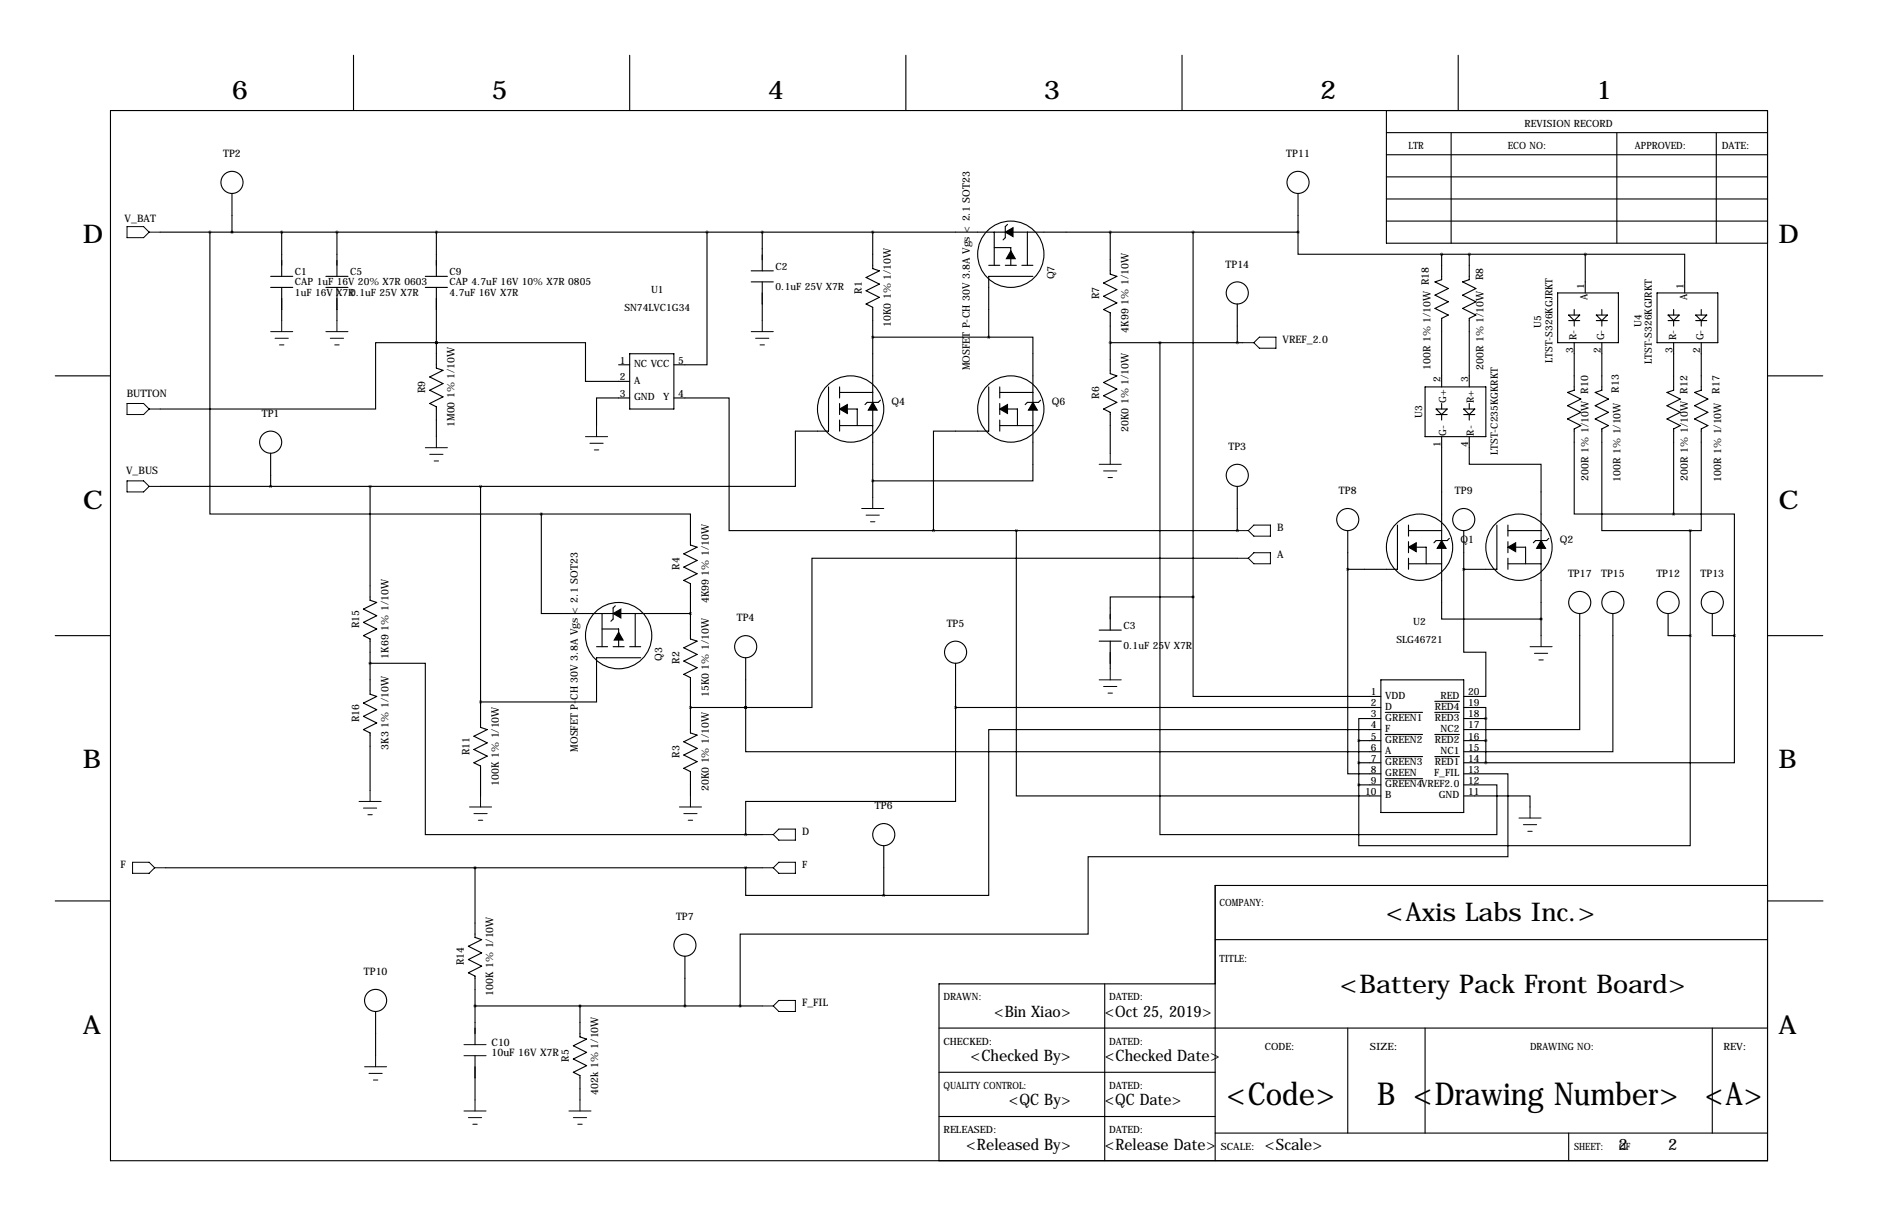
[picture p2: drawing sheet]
<svg xmlns="http://www.w3.org/2000/svg" width="432mm" height="279mm" viewBox="0 0 432 279" stroke-linecap="round" stroke-linejoin="round" font-family="sans-serif">
<g fill="none" stroke="#000" stroke-width=".25">
<path d="M81.3 12.7v12.7M144.8 12.7v12.7M208.3 12.7v12.7M271.8 12.7v12.7M335.3 12.7v12.7M25.4 25.4h381v241.3h-381zM318.8 30.5h87.6M318.8 35.6h87.6M318.8 25.4v30.5h87.6M333.7 30.5v25.4M371.8 30.5v25.4M394.6 30.5v25.4"/>
<path d="M36.8 53.3h261.6M48.3 53.3v64.8h76.2M53.3 44.4v8.9M64.8 53.3v10.2M77.5 53.3v10.2M100.3 53.3v10.2M162.6 53.3v30.5h-7.7M175.3 53.3v8.9M200.7 53.3v8.4l1.5 .5-3.1 1.6 3.1 1.5-3.1 1.5 3.1 1.5-3.1 1.5 1.6 .8v43.7M228.6 53.3v7.7M228.6 56.9h3.8v4.1M231.6 51.6l-.5 .5v2.5l-.5 .5"/>
<path d="M236.2 53.3v7.7M255.3 53.3v9.7l1.5 .5-3.1 1.5 3.1 1.5-3.1 1.6 3.1 1.5-3.1 1.5 1.6 .8v14l1.5 .5-3.1 1.5 3.1 1.5-3.1 1.5 3.1 1.6-3.1 1.5 1.6 .7v9.4M274.3 53.3v83.9M298.4 53.3v5.1h33.1M298.4 44.4v8.9M318.8 45.7h87.6M318.8 50.8h87.6M318.8 40.6h87.6M331.5 58.4v5.9l-1.6 .5 3.1 1.5-3.1 1.5 3.1 1.5-3.1 1.6 3.1 1.5-1.5 .8v15.7M331.5 58.4h6.3M337.8 58.4h26.7M337.8 58.4v5.9l-1.5 .5 3 1.5-3 1.5 3 1.5-3 1.6 3 1.5-1.5 .8v15.7"/>
<path d="M364.5 58.4h22.8v8.9M364.5 58.4v8.9M62.2 63.5h5.1M62.2 66h5.1M64.8 66v7.7M74.9 63.5h5.1M74.9 66h5.1M77.5 66v7.7M97.8 63.5h5.1M97.8 66h5.1M100.3 78.7h34.3v8.9h10.2M100.3 78.7h.1"/>
<path d="M100.3 78.7h-13.9v15.3h-49.6M100.3 66v18.6l1.6 .5-3.1 1.5 3.1 1.5-3.1 1.6 3.1 1.5-3.1 1.5 1.5 .8v6.8M172.7 62.2h5.1M172.7 64.8h5.1M175.3 64.8v8.9M200.7 77.5h26.6M227.3 77.5h10.2v33h-36.8M227.3 61h2.6M231.1 61h2.6M234.9 61h2.6M237.5 63.5h-10.2v14M255.3 78.7h30.5"/>
<path d="M266.7 78.7v113.1h77.5v-11.5h-7.7M284.5 69.8v8.9M358.1 67.3h14v11.4h-14zM360.7 72.4h2.5l-1.3 1.3zM360.7 73.7h2.5M361.9 78.7v11l-1.5 .5 3.1 1.5-3.1 1.5 3.1 1.5-3.1 1.6 3.1 1.5-1.6 .8v19.5h22.9M361.9 71.1v1.3M361.9 73.7v1.2M367 72.4h2.6l-1.3 1.3zM367 73.7h2.6M368.3 73.7h.1M368.3 78.7v11l-1.5 .5 3 1.5-3 1.5 3 1.5-3 1.6 3 1.5-1.5 .8v23.3h20.3"/>
<path d="M368.3 71.1v1.3M368.3 73.7v1.2M381 67.3h14v11.4h-14zM383.5 72.4h2.6l-1.3 1.3zM383.5 73.7h2.6M384.8 71.1v1.3M384.8 73.7v1.2M384.8 78.7v11l-1.5 .5 3 1.5-3 1.5 3 1.5-3 1.6 3 1.5-1.5 .8v19.5M389.9 72.4h2.5l-1.2 1.3zM389.9 73.7h2.5M391.2 73.7h.1M391.2 78.7v11l-1.6 .5 3.1 1.5-3.1 1.5 3.1 1.5-3.1 1.6 3.1 1.5-1.5 .8v23.3h-2.6"/>
<path d="M391.2 71.1v1.3M391.2 73.7v1.2M12.7 86.4h12.7M142.2 83.8h2.6M144.8 91.4h-7.6v6.4M144.8 81.3h10.1v12.7h-10.1zM154.9 91.4h12.7v30.5h47M190.5 88.9v10.2h-7.6v12.7h-72.4M193 88.9v2.5M193 92.7v2.5M193 96.5v2.6M193 97.8h7.7"/>
<path d="M193 90.2h7.7M194.8 94h2.3v3.8M202.4 91.9l-.5 .6h-2.5l-.5 .5M227.3 88.9v10.2h-12.7v22.8M229.9 97.8h7.6M229.9 90.2h7.6M229.9 88.9v2.5M229.9 92.7v2.5M229.9 96.5v2.6M231.6 94h2.3v3.8M239.3 91.9l-.5 .6h-2.6l-.5 .5M327.7 88.9h13.9v11.4h-13.9z"/>
<path d="M330.2 94h2.5l-1.2 1.2zM330.2 95.2h2.5M331.5 95.2h.1M331.5 92.7v1.3M331.5 95.2v1.3M336.5 94h2.6l-1.3 1.2zM336.5 95.2h2.6M337.8 92.7v1.3M337.8 95.2v1.3M406.4 86.4h12.7M36.8 111.8h73.7M62.2 104.1v7.7"/>
<path d="M85.1 111.8v26.1l1.5 .5-3 1.6 3 1.5-3 1.5 3 1.5-3 1.5 1.5 .8v12.7l1.5 .5-3 1.5 3 1.6-3 1.5 3 1.5-3 1.5 1.5 .8v13.2M110.5 111.8v55.3l1.5 .5-3 1.6 3 1.5-3 1.5 3 1.5-3 1.6 1.5 .7v6.9M124.5 118.1h34.2v7.1l1.6 .5-3.1 1.6 3.1 1.5-3.1 1.5 3.1 1.5-3.1 1.5 1.5 .8v12.7l1.6 .5-3.1 1.5 3.1 1.6-3.1 1.5 3.1 1.5-3.1 1.5 1.5 .8v12.7l1.6 .5-3.1 1.5 3.1 1.6-3.1 1.5 3.1 1.5-3.1 1.5 1.5 .8v5.6M124.5 118.1v22.9h34.2M284.5 111.8v10.1M331.5 100.3v41.9h22.8M337.8 100.3v6.4h16.5v39.3M384.8 118.1h14v27.9M141.5 139.2l-.5 .5v2.5l-.5 .5M214.6 121.9h69.9M233.7 121.9v61h83.8M274.3 137.2h-19v7.6"/>
<path d="M274.3 137.2v22.8h43.2M284.5 128.3h-97.8v34.3h-15.3M284.5 121.9h.1M309.9 130.8v47h7.6M309.9 121.9v8.9M321.3 120.7v10.1h-11.4M323.8 120.7v2.5M323.8 124.5v2.5M323.8 128.3v2.5M323.8 129.5h7.7M323.8 121.9h7.7M325.6 125.7h2.3v3.8"/>
<path d="M333.2 123.7l-.5 .5h-2.5l-.5 .5M336.5 130.8v19.1h5.1v10.1h-5.1M336.5 130.8h.1M336.5 121.9v8.9M344.2 120.7v10.1h-7.7M346.7 129.5h7.6M346.7 121.9h7.6M346.7 120.7v2.5M346.7 124.5v2.5M346.7 128.3v2.5M348.5 125.7h2.3v3.8M356.1 123.7l-.5 .5h-2.5l-.5 .5"/>
<path d="M388.6 121.9v24.1M12.7 146h12.7M85.1 152.4h12.7v39.4h73.6M137.2 148.6h2.5M138.4 141v7.6M138.4 144.5h3.8v4.1M141 148.6h2.5M144.8 148.6h2.5M146 141v7.6M147.3 151.1h-10.1v10.2h-26.7M171.4 151.1v11.5M219.7 152.4v10.2"/>
<path d="M252.7 144.8h5.1M252.7 147.3h5.1M255.3 147.3v6.4M317.5 156.2h19v30.5h-19zM363.2 141v26.6h-26.7M370.8 141v31.7h-34.3M383.5 141v5h5.1M388.6 146v48.3h-76.2v-14M393.7 141v5h5.1M398.8 146v29.3h-57.2M406.4 146h12.7M158.7 162.6h12.7"/>
<path d="M171.4 162.6h.1M171.4 162.6v10.1h146.1M219.7 162.6v21.5h-48.3v7.7M219.7 162.6h97.8M312.4 170.2h5.1M312.4 175.3h5.1M312.4 170.2v10.1M317.5 167.6h-90.2v38.1h-24.1M317.5 165.1h-5.1v5.1M318.5 163.7h8.6M318.5 168.8h8.6M318.5 173.8h8.6"/>
<path d="M318.5 178.9h8.6M329.9 163.7h5.7M329.9 168.8h5.7M329.9 173.8h5.7M329.9 161.1h5.7M336.5 177.8h10.2v19h-96.5v17.8h-80v16.5M336.5 162.6h5.1v2.5M336.5 165.1h5.1M336.5 170.2h5.1M336.5 175.3h5.1M341.6 165.1v10.2M38.1 199.4h137.2"/>
<path d="M109.2 199.4v16l1.5 .5-3 1.5 3 1.5-3 1.6 3 1.5-3 1.5 1.5 .8v15.7M171.4 199.4v6.3h31.8M171.4 191.8h3.9M203.2 194.3v11.4M312.4 180.3h5.1M336.5 182.9h15.3v2.5M12.7 207h12.7M157.5 219.7v11.4M279.4 215.9h127M406.4 203.5h-127v63.2M406.5 207h12.7M86.4 232.4v10.2"/>
<path d="M109.2 231.1h66.1M133.3 231.1v7.2l1.6 .5-3.1 1.5 3.1 1.5-3.1 1.5 3.1 1.6-3.1 1.5 1.5 .7v5.6M215.9 236.2h190.5M254 226.1v40.6M279.4 226.1h-63.5v40.6M309.9 236.2v24.1M327.7 236.2v24.1M393.7 236.2v24.1M109.2 242.6v10.1M215.9 246.4h63.5M215.9 256.5h63.5M279.4 260.3h127"/>
<path d="M360.7 260.3v6.4"/>
<circle cx="53.3" cy="41.9" r="2.54"/>
<circle cx="232.4" cy="58.4" r="7.6"/>
<circle cx="298.5" cy="41.9" r="2.54"/>
<circle cx="284.5" cy="67.3" r="2.54"/>
<circle cx="195.6" cy="94" r="7.6"/>
<circle cx="232.4" cy="94" r="7.6"/>
<circle cx="62.2" cy="101.6" r="2.54"/>
<circle cx="284.5" cy="109.2" r="2.54"/>
<circle cx="309.9" cy="119.4" r="2.54"/>
<circle cx="336.6" cy="119.4" r="2.54"/>
<circle cx="326.4" cy="125.7" r="7.6"/>
<circle cx="349.2" cy="125.7" r="7.6"/>
<circle cx="363.2" cy="138.4" r="2.54"/>
<circle cx="370.8" cy="138.4" r="2.54"/>
<circle cx="383.5" cy="138.4" r="2.54"/>
<circle cx="393.7" cy="138.4" r="2.54"/>
<circle cx="142.2" cy="146" r="7.6"/>
<circle cx="171.5" cy="148.6" r="2.54"/>
<circle cx="219.7" cy="149.9" r="2.54"/>
<circle cx="203.2" cy="191.8" r="2.54"/>
<circle cx="157.5" cy="217.2" r="2.54"/>
<circle cx="86.4" cy="229.9" r="2.54"/>
</g>
<g fill="none" stroke="#000" stroke-width=".23">
<path d="M29.2 52.1h3.8l1.3 1.2-1.3 1.3h-3.8zM34.3 53.3h2.5M62.2 76.2h5.1M63.2 77.7h3.1M64.3 79.2h1M64.8 73.7v2.5M74.9 76.2h5.1M75.9 77.7h3.1M77 79.2h1M77.5 73.7v2.5M172.7 76.2h5.1M173.7 77.7h3.1"/>
<path d="M174.8 79.2h1M175.3 73.7v2.5M285.8 78.7h2.5M289.6 77.5h3.8v2.5h-3.8l-1.3-1.3zM29.2 92.7h3.8l1.3 1.3-1.3 1.2h-3.8zM34.3 94h2.5M137.2 97.8v2.5M29.2 110.5h3.8l1.3 1.3-1.3 1.2h-3.8zM34.3 111.8h2.5M97.8 102.9h5.1M98.8 104.4h3.1M99.8 105.9h1"/>
<path d="M100.3 100.3v2.6M134.6 100.3h5.1M135.6 101.9h3.1M136.7 103.4h1M198.1 116.8h5.1M199.1 118.4h3.1M200.2 119.9h1M200.7 114.3v2.5M252.7 106.7h5.1M253.7 108.2h3.1M254.8 109.7h1M255.3 104.1v2.6"/>
<path d="M284.5 128.3h2.5M284.5 121.9h2.5M287 128.3l1.3-1.3h3.8v2.5h-3.8zM287 121.9l1.3-1.2h3.8v2.5h-3.8zM252.7 156.2h5.1M253.7 157.7h3.1M254.8 159.3h1M255.3 153.7v2.5M351.8 148.6h5.1M352.8 150.1h3.1M353.8 151.6h1M354.3 146v2.6"/>
<path d="M30.5 198.1h3.8l1.3 1.3-1.3 1.3h-3.8zM35.6 199.4h2.5M82.5 184.1h5.1M83.6 185.7h3M84.6 187.2h1M85.1 181.6v2.5M107.9 185.4h5.1M109 186.9h3M110 188.5h1M110.5 182.9v2.5M156.2 185.4h5.1M157.2 186.9h3.1"/>
<path d="M158.2 188.5h1.1M158.7 182.9v2.5M175.3 199.4h2.5M175.3 191.8h2.5M177.8 199.4l1.3-1.3h3.8v2.6h-3.8zM177.8 191.8l1.3-1.3h3.8v2.5h-3.8zM349.2 188h5.1M350.3 189.5h3M351.3 191h1M351.8 185.4v2.6M175.3 231.1h2.5M177.8 231.1l1.3-1.2h3.8v2.5h-3.8z"/>
<path d="M83.8 245.1h5.1M84.8 246.6h3.1M85.9 248.2h1M86.4 242.6v2.5M106.7 240h5.1M106.7 242.6h5.1M106.7 255.3h5.1M107.7 256.8h3M108.7 258.3h1M109.2 252.7v2.6M130.8 255.3h5.1M131.8 256.8h3.1"/>
<path d="M132.8 258.3h1.1M133.3 252.7v2.6"/>
</g>
<path d="M231.1 53.3l1.8-1v2.1zM232.4 57.7l1 1.7h-2zM193 94l1.8-1v2zM200.7 92.5l1 1.7h-2.1zM229.9 94l1.7-1v2zM237.5 92.5l1 1.7h-2zM323.8 125.7l1.8-1v2zM331.5 124.2l1 1.8h-2zM346.7 125.7l1.8-1v2zM354.3 124.2l1 1.8h-2zM141 141l1.7-1v2zM142.2 145.3l1.1 1.8h-2.1z" fill="#000" stroke="#000" stroke-width=".25"/>
<path d="M64.7 53.3a.05 .05 0 0 0 .1 0 .05 .05 0 0 0-.1 0zM77.4 53.3a.05 .05 0 0 0 .1 0 .05 .05 0 0 0-.1 0zM48.2 53.3a.05 .05 0 0 0 .1 0 .05 .05 0 0 0-.1 0zM100.3 53.3a.05 .05 0 0 0 .1 0 .05 .05 0 0 0-.1 0zM158.7 162.6a.05 .05 0 0 0 .1 0 .05 .05 0 0 0-.1 0zM200.6 77.5a.05 .05 0 0 0 .1 0 .05 .05 0 0 0-.1 0zM133.3 231.1a.05 .05 0 0 0 .1 0 .05 .05 0 0 0-.1 0zM255.2 78.7a.05 .05 0 0 0 .1 0 .05 .05 0 0 0-.1 0zM124.4 118.1a.05 .05 0 0 0 .1 0 .05 .05 0 0 0-.1 0zM158.7 141a.05 .05 0 0 0 .1 0 .05 .05 0 0 0-.1 0zM255.2 53.3a.05 .05 0 0 0 .1 0 .05 .05 0 0 0-.1 0zM227.3 77.5a.05 .05 0 0 0 .1 0 .05 .05 0 0 0-.1 0zM200.6 53.3a.05 .05 0 0 0 .1 0 .05 .05 0 0 0-.1 0zM200.6 110.5a.05 .05 0 0 0 .1 0 .05 .05 0 0 0-.1 0zM162.5 53.3a.05 .05 0 0 0 .1 0 .05 .05 0 0 0-.1 0zM214.6 121.9a.05 .05 0 0 0 .1 0 .05 .05 0 0 0-.1 0zM171.4 162.6a.05 .05 0 0 0 .1 0 .05 .05 0 0 0-.1 0zM171.4 191.8a.05 .05 0 0 0 .1 0 .05 .05 0 0 0-.1 0zM171.4 199.4a.05 .05 0 0 0 .1 0 .05 .05 0 0 0-.1 0zM171.4 162.6a.05 .05 0 0 0 .1 0 .05 .05 0 0 0-.1 0zM175.2 53.3a.05 .05 0 0 0 .1 0 .05 .05 0 0 0-.1 0zM354.3 142.2a.05 .05 0 0 0 .1 0 .05 .05 0 0 0-.1 0zM100.3 78.7a.05 .05 0 0 0 .1 0 .05 .05 0 0 0-.1 0zM341.6 170.2a.05 .05 0 0 0 .1 0 .05 .05 0 0 0-.1 0zM341.6 165.1a.05 .05 0 0 0 .1 0 .05 .05 0 0 0-.1 0zM341.6 175.3a.05 .05 0 0 0 .1 0 .05 .05 0 0 0-.1 0zM336.5 130.8a.05 .05 0 0 0 .1 0 .05 .05 0 0 0-.1 0zM100.3 78.7a.05 .05 0 0 0 .1 0 .05 .05 0 0 0-.1 0zM53.3 53.3a.05 .05 0 0 0 .1 0 .05 .05 0 0 0-.1 0zM62.2 111.8a.05 .05 0 0 0 .1 0 .05 .05 0 0 0-.1 0zM331.4 58.4a.05 .05 0 0 0 .1 0 .05 .05 0 0 0-.1 0zM298.4 53.3a.05 .05 0 0 0 .1 0 .05 .05 0 0 0-.1 0z" fill="#000" stroke="#000" stroke-width=".63"/>
<g font-size="7.3">
<text x="282" y="254">&lt;Code&gt;</text>
<text x="316.7" y="254">B &lt;Drawing Number&gt;</text>
<text x="392" y="254">&lt;A&gt;</text>
</g>
<g font-size="5.9">
<text x="53.3" y="22.9">6</text>
<text x="113" y="22.9">5</text>
<text x="176.5" y="22.9">4</text>
<text x="240" y="22.9">3</text>
<text x="303.5" y="22.9">2</text>
<text x="367" y="22.9">1</text>
<text x="19" y="55.9">D</text>
<text x="408.9" y="55.9">D</text>
<text x="19" y="116.8">C</text>
<text x="408.9" y="116.8">C</text>
<text x="19" y="176.5">B</text>
<text x="408.9" y="176.5">B</text>
<text x="318.7" y="211.6">&lt;Axis Labs Inc.&gt;</text>
<text x="308.1" y="228.1">&lt;Battery Pack Front Board&gt;</text>
<text x="19" y="237.5">A</text>
<text x="408.9" y="237.5">A</text>
</g>
<g font-size="3.6">
<text x="228.5" y="233.7">&lt;Bin Xiao&gt;</text>
<text x="254" y="233.7">&lt;Oct 25, 2019&gt;</text>
<text x="223.1" y="243.8">&lt;Checked By&gt;</text>
<text x="254" y="243.8">&lt;Checked Date&gt;</text>
<text x="232" y="254">&lt;QC By&gt;</text>
<text x="254" y="254">&lt;QC Date&gt;</text>
<text x="222.1" y="264.2">&lt;Released By&gt;</text>
<text x="254" y="264.2">&lt;Release Date&gt;</text>
<text x="290.8" y="264.2">&lt;Scale&gt;</text>
<text x="372.1" y="264.2">2</text>
<text x="383.5" y="264.2">2</text>
</g>
<g font-size="2.4">
<text x="51.3" y="36.1">TP2</text>
<text x="295.8" y="36.1">TP11</text>
<text x="28.7" y="51.1">V_BAT</text>
<text x="242.5" y="64.2" transform="rotate(-90 242.5 64.2)">Q7</text>
<text x="281.8" y="61.5">TP14</text>
<text x="341" y="64.4" transform="rotate(-90 341 64.4)">R8</text>
<text x="198.1" y="67.5" transform="rotate(-90 198.1 67.5)">R1</text>
<text x="252.7" y="68.7" transform="rotate(-90 252.7 68.7)">R7</text>
<text x="204.9" y="75.1" transform="rotate(-90 204.9 75.1)">10K0 1% 1/10W</text>
<text x="259.5" y="76.4" transform="rotate(-90 259.5 76.4)">4K99 1% 1/10W</text>
<text x="294.9" y="78.7">VREF_2.0</text>
<text x="223" y="85.1" transform="rotate(-90 223 85.1)">MOSFET P-CH 30V 3.8A Vgs &lt; 2.1 SOT23</text>
<text x="328.9" y="85" transform="rotate(-90 328.9 85)">100R 1% 1/10W R18</text>
<text x="341.1" y="85" transform="rotate(-90 341.1 85)">200R 1% 1/10W</text>
<text x="29.2" y="91.2">BUTTON</text>
<text x="60.2" y="95.8">TP1</text>
<text x="97.8" y="90.3" transform="rotate(-90 97.8 90.3)">R9</text>
<text x="205" y="93">Q4</text>
<text x="241.8" y="93">Q6</text>
<text x="252.7" y="91.6" transform="rotate(-90 252.7 91.6)">R6</text>
<text x="372.2" y="90.2" transform="rotate(-90 372.2 90.2)">R13</text>
<text x="395.4" y="90.5" transform="rotate(-90 395.4 90.5)">R17</text>
<text x="104.5" y="98.1" transform="rotate(-90 104.5 98.1)">1M00 1% 1/10W</text>
<text x="259.5" y="99.3" transform="rotate(-90 259.5 99.3)">20K0 1% 1/10W</text>
<text x="282.4" y="103.4">TP3</text>
<text x="29" y="109">V_BUS</text>
<text x="307.8" y="113.5">TP8</text>
<text x="334.5" y="113.5">TP9</text>
<text x="365.3" y="110.4" transform="rotate(-90 365.3 110.4)">200R 1% 1/10W R10</text>
<text x="372.6" y="110.7" transform="rotate(-90 372.6 110.7)">100R 1% 1/10W</text>
<text x="388.1" y="110.4" transform="rotate(-90 388.1 110.4)">200R 1% 1/10W R12</text>
<text x="395.7" y="110.7" transform="rotate(-90 395.7 110.7)">100R 1% 1/10W</text>
<text x="293.6" y="121.9">B</text>
<text x="335.8" y="124.7">Q1</text>
<text x="358.6" y="124.7">Q2</text>
<text x="156.2" y="131" transform="rotate(-90 156.2 131)">R4</text>
<text x="293.6" y="128.3">A</text>
<text x="360.5" y="132.6">TP17</text>
<text x="368.1" y="132.6">TP15</text>
<text x="380.8" y="132.6">TP12</text>
<text x="391" y="132.6">TP13</text>
<text x="163" y="138.6" transform="rotate(-90 163 138.6)">4K99 1% 1/10W</text>
<text x="169.4" y="142.7">TP4</text>
<text x="82.5" y="144.3" transform="rotate(-90 82.5 144.3)">R15</text>
<text x="217.7" y="144">TP5</text>
<text x="89.3" y="151.3" transform="rotate(-90 89.3 151.3)">1K69 1% 1/10W</text>
<text x="152.3" y="151.8" transform="rotate(-90 152.3 151.8)">Q3</text>
<text x="156.2" y="152.6" transform="rotate(-90 156.2 152.6)">R2</text>
<text x="163" y="160.2" transform="rotate(-90 163 160.2)">15K0 1% 1/10W</text>
<text x="82.5" y="165.9" transform="rotate(-90 82.5 165.9)">R16</text>
<text x="89.3" y="172.2" transform="rotate(-90 89.3 172.2)">3K3 1% 1/10W</text>
<text x="107.9" y="173.5" transform="rotate(-90 107.9 173.5)">R11</text>
<text x="132.8" y="172.7" transform="rotate(-90 132.8 172.7)">MOSFET P-CH 30V 3.8A Vgs &lt; 2.1 SOT23</text>
<text x="156.2" y="174.1" transform="rotate(-90 156.2 174.1)">R3</text>
<text x="114.7" y="180.5" transform="rotate(-90 114.7 180.5)">100K 1% 1/10W</text>
<text x="163" y="181.8" transform="rotate(-90 163 181.8)">20K0 1% 1/10W</text>
<text x="201.2" y="185.9">TP6</text>
<text x="184.4" y="191.8">D</text>
<text x="27.7" y="199.4">F</text>
<text x="155.4" y="211.3">TP7</text>
<text x="106.7" y="221.8" transform="rotate(-90 106.7 221.8)">R14</text>
<text x="83.7" y="224">TP10</text>
<text x="113.4" y="228.8" transform="rotate(-90 113.4 228.8)">100K 1% 1/10W</text>
<text x="184.4" y="231.1">F_FIL</text>
<text x="113" y="240.3">C10</text>
<text x="113" y="242.7">10uF 16V X7R</text>
<text x="130.8" y="244" transform="rotate(-90 130.8 244)">R5</text>
<text x="137.6" y="251.5" transform="rotate(-90 137.6 251.5)">402k 1% 1/10W</text>
</g>
<g font-size="2.3">
<text x="350.5" y="29.2">REVISION RECORD</text>
<text x="323.8" y="34.3">LTR</text>
<text x="346.7" y="34.3">ECO NO:</text>
<text x="375.9" y="34.3">APPROVED:</text>
<text x="395.9" y="34.3">DATE:</text>
<text x="67.8" y="63.2">C1</text>
<text x="67.8" y="65.6">CAP 1uF 16V 20% X7R 0603</text>
<text x="80.5" y="63.2">C5</text>
<text x="103.4" y="63.2">C9</text>
<text x="103.4" y="65.6">CAP 4.7uF 16V 10% X7R 0805</text>
<text x="178.3" y="62">C2</text>
<text x="67.8" y="67.9">1uF 16V X7R</text>
<text x="80.5" y="67.9">0.1uF 25V X7R</text>
<text x="103.4" y="67.9">4.7uF 16V X7R</text>
<text x="143.6" y="71.5">SN74LVC1G34</text>
<text x="149.7" y="67.3">U1</text>
<text x="178.3" y="66.6">0.1uF 25V X7R</text>
<text x="364.2" y="66.3" transform="rotate(-90 364.2 66.3)">1</text>
<text x="365" y="69" transform="rotate(-90 365 69)">A</text>
<text x="387.1" y="66.3" transform="rotate(-90 387.1 66.3)">1</text>
<text x="387.9" y="69" transform="rotate(-90 387.9 69)">A</text>
<text x="354.3" y="75.4" transform="rotate(-90 354.3 75.4)">U5</text>
<text x="377.4" y="75.1" transform="rotate(-90 377.4 75.1)">U4</text>
<text x="142.5" y="83.6">1</text>
<text x="156" y="83.6">5</text>
<text x="357" y="83.4" transform="rotate(-90 357 83.4)">LTST-S326KGJRKT</text>
<text x="361.7" y="81" transform="rotate(-90 361.7 81)">3</text>
<text x="362.5" y="78.2" transform="rotate(-90 362.5 78.2)">R-</text>
<text x="368" y="81" transform="rotate(-90 368 81)">2</text>
<text x="368.9" y="78.2" transform="rotate(-90 368.9 78.2)">G-</text>
<text x="379.8" y="83.6" transform="rotate(-90 379.8 83.6)">LTST-S326KGJRKT</text>
<text x="384.6" y="81" transform="rotate(-90 384.6 81)">3</text>
<text x="385.4" y="78.2" transform="rotate(-90 385.4 78.2)">R-</text>
<text x="390.9" y="81" transform="rotate(-90 390.9 81)">2</text>
<text x="391.7" y="78.2" transform="rotate(-90 391.7 78.2)">G-</text>
<text x="142.5" y="87.4">2</text>
<text x="145.8" y="84.4">NC VCC</text>
<text x="145.8" y="88.2">A</text>
<text x="331.2" y="87.9" transform="rotate(-90 331.2 87.9)">2</text>
<text x="337.6" y="87.9" transform="rotate(-90 337.6 87.9)">3</text>
<text x="142.5" y="91.2">3</text>
<text x="145.8" y="92">GND</text>
<text x="152.5" y="92">Y</text>
<text x="156" y="91.2">4</text>
<text x="327" y="95.9" transform="rotate(-90 327 95.9)">U3</text>
<text x="332.5" y="92.7" transform="rotate(-90 332.5 92.7)">G+</text>
<text x="338.9" y="92.6" transform="rotate(-90 338.9 92.6)">R+</text>
<text x="332.5" y="100.1" transform="rotate(-90 332.5 100.1)">G-</text>
<text x="338.9" y="100.1" transform="rotate(-90 338.9 100.1)">R-</text>
<text x="331.2" y="102.6" transform="rotate(-90 331.2 102.6)">1</text>
<text x="337.6" y="102.6" transform="rotate(-90 337.6 102.6)">4</text>
<text x="344.4" y="104.5" transform="rotate(-90 344.4 104.5)">LTST-C235KGKRKT</text>
<text x="324.9" y="143.5">U2</text>
<text x="258.3" y="144.5">C3</text>
<text x="258.3" y="149.2">0.1uF 25V X7R</text>
<text x="321.1" y="147.7">SLG46721</text>
<text x="315.2" y="159.8">1</text>
<text x="318.5" y="160.6">VDD</text>
<text x="331.2" y="160.6">RED</text>
<text x="337.6" y="159.8">20</text>
<text x="315.2" y="162.3">2</text>
<text x="315.2" y="164.8">3</text>
<text x="315.2" y="167.4">4</text>
<text x="318.5" y="163.1">D</text>
<text x="318.5" y="165.7">GREEN1</text>
<text x="329.9" y="165.7">RED3</text>
<text x="329.9" y="163.1">RED4</text>
<text x="337.6" y="167.4">17</text>
<text x="337.6" y="164.8">18</text>
<text x="337.6" y="162.3">19</text>
<text x="315.2" y="169.9">5</text>
<text x="315.2" y="172.5">6</text>
<text x="318.5" y="168.2">F</text>
<text x="318.5" y="170.7">GREEN2</text>
<text x="318.5" y="173.3">A</text>
<text x="329.9" y="170.7">RED2</text>
<text x="331.2" y="173.3">NC1</text>
<text x="331.2" y="168.2">NC2</text>
<text x="337.6" y="172.5">15</text>
<text x="337.6" y="169.9">16</text>
<text x="315.2" y="175">7</text>
<text x="315.2" y="177.5">8</text>
<text x="318.5" y="175.8">GREEN3</text>
<text x="318.5" y="178.4">GREEN</text>
<text x="329.7" y="178.4">F_FIL</text>
<text x="329.9" y="175.8">RED1</text>
<text x="337.6" y="177.5">13</text>
<text x="337.6" y="175">14</text>
<text x="313.9" y="182.6">10</text>
<text x="315.2" y="180.1">9</text>
<text x="318.5" y="180.9">GREEN4VREF2.0</text>
<text x="318.5" y="183.4">B</text>
<text x="330.8" y="183.4">GND</text>
<text x="337.6" y="182.6">11</text>
<text x="337.6" y="180.1">12</text>
<text x="184.4" y="199.4">F</text>
<text x="280.4" y="208.3">COMPANY:</text>
<text x="280.4" y="221">TITLE:</text>
<text x="216.9" y="229.9">DRAWN:</text>
<text x="255" y="229.9">DATED:</text>
<text x="216.9" y="240">CHECKED:</text>
<text x="255" y="240">DATED:</text>
<text x="290.8" y="241.3">CODE:</text>
<text x="315" y="241.3">SIZE:</text>
<text x="351.8" y="241.3">DRAWING NO:</text>
<text x="396.2" y="241.3">REV:</text>
<text x="216.9" y="250.2">QUALITY CONTROL:</text>
<text x="255" y="250.2">DATED:</text>
<text x="216.9" y="260.3">RELEASED:</text>
<text x="255" y="260.3">DATED:</text>
<text x="280.7" y="264.2">SCALE:</text>
<text x="361.9" y="264.2">SHEET:</text>
<text x="372.3" y="264.2">OF</text>
</g>
</svg>
